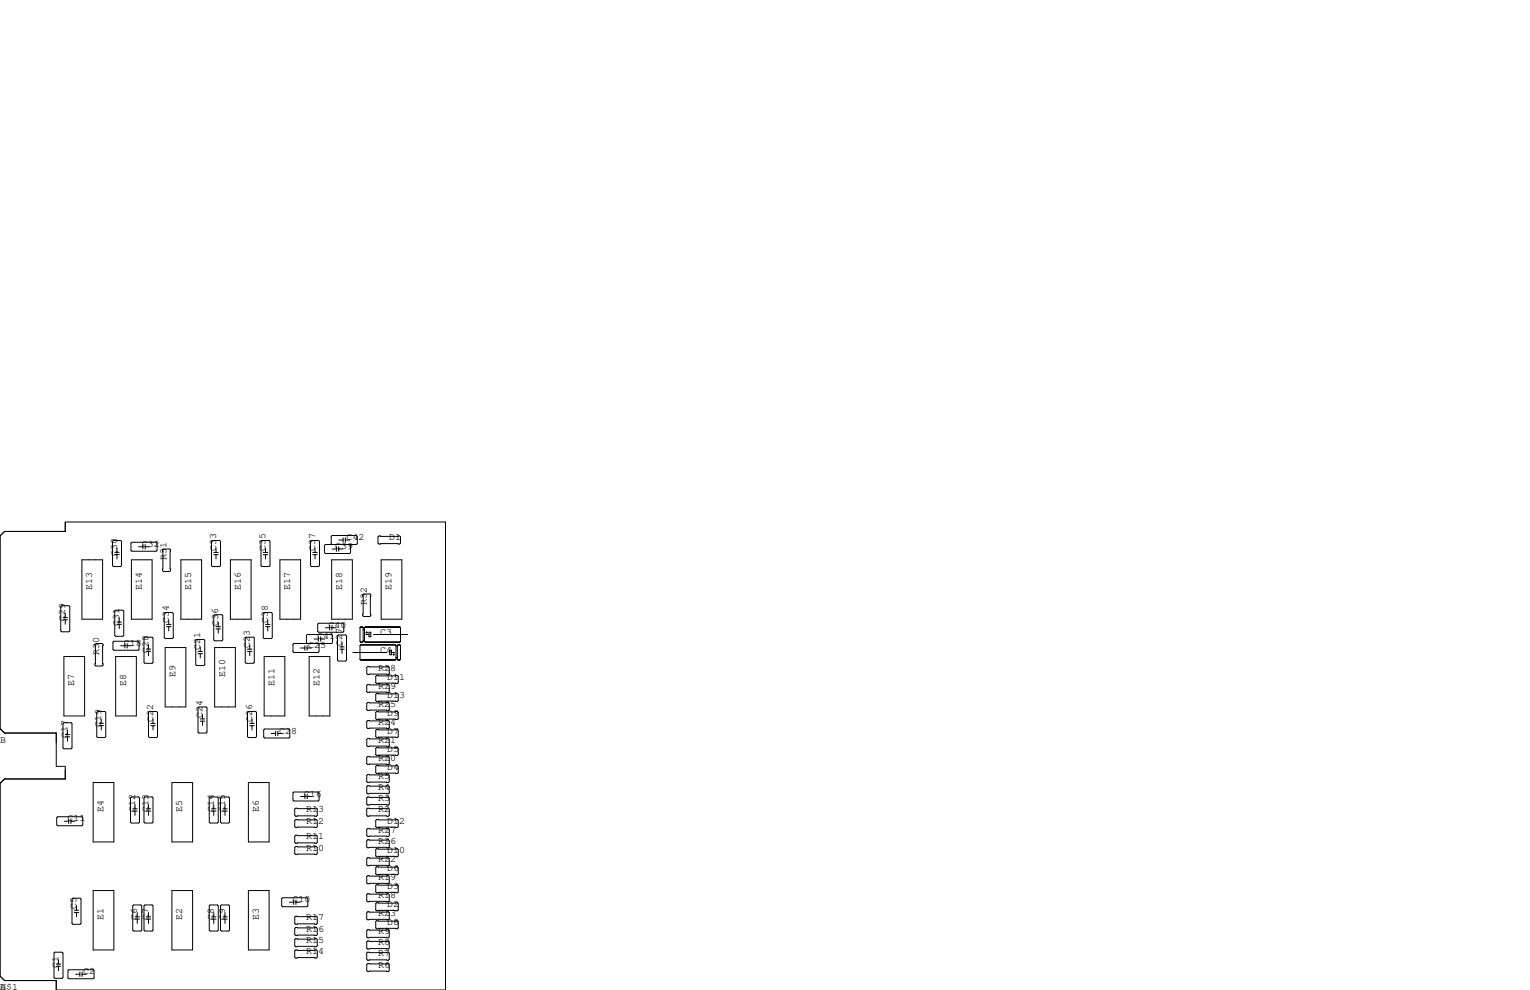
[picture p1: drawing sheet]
<svg xmlns="http://www.w3.org/2000/svg" width="432mm" height="279mm" viewBox="0 0 432 279" stroke-linecap="round" stroke-linejoin="round" font-family="sans-serif">
<g fill="none" stroke="#000" stroke-width=".28">
<path d="M0 151.3l1.3-1.3h17.1v-2.7h107.3v132.1h-109.8v-2.7h-14.6l-1.3-1.2v-54.4l1.3-1.3h17.1v-3.5h-2.5v-9.4h-14.6l-1.3-1.3zM23.1 158h5.9v16.8h-5.9zM32 152.5h2l.3 .3v6.8l-.3 .3h-2l-.2-.3v-6.8zM32.4 156.5h1.3M32.4 155.9h1.3M33 154.7v1.2M33 156.5v1.2M37 153.3l.2-.3h6.9l.2 .3v2l-.2 .3h-6.9l-.2-.3zM37.1 158h5.8v16.8h-5.8zM39.1 154.3h1.2M40.3 153.7v1.2M41 154.3h1.2"/>
<path d="M41 153.7v1.2M45.8 155.2l.3-.3h1.8l.2 .3v5.8l-.2 .3h-1.8l-.3-.3zM51.1 158h5.8v16.8h-5.8zM59.7 152.8l.2-.3h2.1l.2 .3v6.8l-.2 .3h-2.1l-.2-.3zM60.3 155.9h1.3M60.3 156.5h1.3M61 154.7v1.2M61 156.5v1.2M65 158h5.9v16.8h-5.9zM73.7 152.8l.2-.3h2l.3 .3v6.8l-.3 .3h-2l-.2-.3zM74.3 155.9h1.3M74.3 156.5h1.3"/>
<path d="M74.9 154.7v1.2M74.9 156.5v1.2M79 158h5.8v16.8h-5.8zM87.6 152.8l.3-.3h2l.3 .3v6.8l-.3 .3h-2l-.3-.3zM88.3 155.9h1.2M88.3 156.5h1.2M88.9 154.7v1.2M88.9 156.5v1.2M93.6 158h5.8v16.8h-5.8zM93.7 154.9h1.2M93.7 153.7l-.2-.3v-2l.2-.3h6.9l.2 .3v2l-.2 .3h-8.8l-.2 .2v2.1l.2 .2h6.9l.2-.2v-2.1l-.2-.2M94.9 154.3v1.3"/>
<path d="M95.6 154.9h1.2M95.6 154.3v1.3M95.6 152.4h1.2M96.8 151.8v1.2M97.5 151.8v1.2M97.5 152.4h1.2M106.7 151.5l.2-.2h5.9l.2 .2v1.8l-.2 .2h-5.9l-.2-.2zM107.6 158h5.8v16.8h-5.8zM17.4 170.9h2l.3 .3v6.9l-.3 .2h-2l-.3-.2v-6.9zM17.8 174.9h1.3M17.8 174.3h1.3M18.4 173.1v1.2"/>
<path d="M18.4 174.9v1.2M32.6 172.2h2.1l.2 .3v6.8l-.2 .3h-2.1l-.2-.3v-6.8zM33 176.2h1.3M33 175.6h1.3M33.7 174.4v1.2M33.7 176.2v1.2M40.9 179.8h2l.3 .3v6.8l-.3 .3h-2l-.3-.3v-6.8zM46.6 172.8h2l.3 .3v6.9l-.3 .2h-2l-.2-.2v-6.9zM47 176.2h1.3M47 176.9h1.3M47.6 175v1.2M47.6 176.9v1.2"/>
<path d="M60.6 173.5h2l.3 .2v6.9l-.3 .2h-2l-.3-.2v-6.9zM61 176.9h1.2M61 177.5h1.2M61.6 175.6v1.3M61.6 177.5v1.2M74.5 172.8h2.1l.2 .3v6.9l-.2 .2h-2.1l-.2-.2v-6.9zM74.9 176.2h1.3M74.9 176.9h1.3M75.6 175v1.2M75.6 176.9v1.2M89.7 176.1l.2-.2h6.9l.2 .2v2.1l-.2 .2h-6.9l-.2-.2zM89.9 179.7v1.3"/>
<path d="M90.5 179.7v1.3M91.8 177.2h1.2M93 176.5v1.3M93.7 177.2h1.2M93.7 176.5v1.3M95.5 179.2h2l.3 .3v6.8l-.3 .3h-2l-.2-.3v-6.8zM101.6 177.1v3.9l.3 .3M101.6 177.1l.3-.3h.3l.3 .3v3.9M101.6 177.1h11.4M101.9 177h.3M102.4 167.9l.2-.3h1.8l.2 .3v5.8l-.2 .3h-1.8l-.2-.3zM102.5 177.7h.4"/>
<path d="M102.6 177.2h.1M103.1 177h9.7M103.3 179.1h.8M103.3 178.5h.5M103.5 178.2v.6M104.1 178.4h.5v1.3h-.5zM105.4 179.1h9.7M113 177.1v3.9l-.2 .3-9.7-.1M113 177.1l-.2-.3h-9.7l-.2 .3v3.9M18 185.3h5.9v16.8h-5.9zM27.1 181.6h1.7l.3 .3v5.8l-.3 .3h-1.7l-.3-.3v-5.8zM32.1 181h6.9l.2 .2v2.1l-.2 .2h-6.9l-.2-.2v-2.1z"/>
<path d="M32.6 185.3h5.9v16.8h-5.9zM34 182.2h1.3M35.3 181.6v1.3M35.9 182.2h1.2M35.9 181.6v1.3M41.3 183.8h1.2M41.3 183.2h1.2M41.9 182v1.2M41.9 183.8v1.2M46.6 182.8h5.9v16.7h-5.9zM55.5 180.5h2l.3 .2v6.9l-.3 .2h-2l-.3-.2v-6.9zM55.9 183.8h1.3"/>
<path d="M55.9 184.5h1.3M56.1 199.5h2.1l.2 .3v6.8l-.2 .3h-2.1l-.2-.3v-6.8zM56.5 182.6v1.2M56.5 184.5v1.2M60.6 182.8h5.8v16.7h-5.8zM69.2 180.1l.3-.3h2l.3 .3v6.8l-.3 .3h-2l-.3-.3zM69.9 183.8h1.2M69.9 183.2h1.2M70.5 182v1.2M70.5 183.8v1.2M74.5 185.3h5.9v16.8h-5.9zM84.8 182.9h1.2"/>
<path d="M86 182.2v1.3M86.7 182.2v1.3M86.7 182.9h1.2M86.7 181.6l-.2-.2v-2.1l.2-.2h6.9l.3 .2v2.1l-.3 .2h-10.7l-.2 .3v2l.2 .2h6.9l.2-.2v-2l-.2-.3M87.2 185.3h5.9v16.8h-5.9zM88.6 180.3h1.3M90.5 180.3h1.2M95.9 183.2h1.3M95.9 182.6h1.3M96.5 181.4v1.2M96.5 183.2v1.2M99.6 184.1h9.6"/>
<path d="M101.6 186.1h11.4M101.7 182.1h9.9M101.7 181.2h.7M101.9 186.2h9.6M101.9 181.2v.1M102.5 181h.4M102.5 181l-.6 .2M102.5 180.9h.4M102.9 181l.2 .3M103 181.2h9.9M103.1 181.2v.1M103.8 188.1h5.8l.3 .2v1.8l-.3 .3h-5.8l-.3-.3v-1.8z"/>
<path d="M103.8 193.2h5.8l.3 .2v1.8l-.3 .3h-5.8l-.3-.3v-1.8zM103.8 198.2h5.8l.3 .3v1.8l-.3 .2h-5.8l-.3-.2v-1.8zM106 196l.3-.3h5.8l.3 .3v1.7l-.3 .3h-5.8l-.3-.3zM106 190.9l.3-.3h5.8l.3 .3v1.8l-.3 .2h-5.8l-.3-.2zM110 183.5h.5v1.3h-.5zM110.5 184.1h.9M110.9 184.7h.5M111.1 184.5v.5M111.5 181.9h-9.6l-.3 .3v3.9M111.5 181.9l.3 .3M111.5 181.9l-9.6 .1M111.8 182.2h.3"/>
<path d="M111.8 182.2v3.9l-.3 .3h-9.6l-.3-.3M111.8 185.5h.3M111.8 182.3h.3M111.9 186h.1M112.1 182.2v3.9l.3 .3h.4l.2-.3M112.3 182.1h.6M112.4 186.2h.4M112.8 181.9l.2 .3v3.9M112.8 181.9h-.4l-.3 .3M112.8 181.9l-.4 .1M18 204h2.1l.2 .2v6.9l-.2 .2h-2.1l-.2-.2v-6.9zM18.4 207.9h1.3"/>
<path d="M18.4 207.3h1.3M19.1 206.1v1.2M19.1 207.9v1.3M27.6 200.8h2l.2 .2v6.9l-.2 .3h-2l-.3-.3v-6.9zM27.9 204.8h1.3M27.9 204.1h1.3M28.6 202.9v1.2M28.6 204.8v1.2M42.2 200.8h2l.3 .2v6.9l-.3 .3h-2l-.3-.3v-6.9zM42.5 204.2h1.3M42.5 204.8h1.3M43.2 202.9v1.3"/>
<path d="M43.2 204.8v1.2M56.5 202.9h1.3M56.5 203.5h1.3M57.2 201.7v1.2M57.2 203.5v1.2M69.9 201l.2-.2h2l.3 .2v6.9l-.3 .3h-2l-.2-.3zM70.5 204.2h1.3M70.5 204.8h1.3M71.1 202.9v1.3M71.1 204.8v1.2M74.4 206l.3-.3h6.8l.3 .3v2l-.3 .3h-6.8l-.3-.3zM76.6 207h1.2"/>
<path d="M77.8 206.4v1.2M78.4 206.4v1.2M78.4 207h1.2M103.8 203.3h5.8l.3 .3v1.8l-.3 .2h-5.8l-.3-.2v-1.8zM103.8 208.4h5.8l.3 .3v1.7l-.3 .3h-5.8l-.3-.3v-1.7zM103.8 213.5h5.8l.3 .2v1.8l-.3 .3h-5.8l-.3-.3v-1.8zM103.8 218.6h5.8l.3 .2v1.8l-.3 .3h-5.8l-.3-.3v-1.8zM106 206.1l.3-.2h5.8l.3 .2v1.8l-.3 .3h-5.8l-.3-.3zM106.3 200.8h5.8l.3 .2v1.8l-.3 .3h-5.8l-.3-.3v-1.8zM106.3 210.9h5.8l.3 .3v1.8l-.3 .2h-5.8l-.3-.2v-1.8zM106.3 216h5.8l.3 .3v1.8l-.3 .2h-5.8l-.3-.2v-1.8zM16.3 230.5h6.8l.3 .3v2l-.3 .2h-6.8l-.3-.2v-2z"/>
<path d="M18.2 231.8h1.2M19.4 231.1v1.3M20 231.8h1.2M20 231.1v1.3M26.3 220.9h5.8v16.7h-5.8zM37.1 224.9h2l.3 .3v6.8l-.3 .3h-2l-.3-.3v-6.8zM37.5 228.9h1.2M37.5 228.3h1.2M38.1 227.1v1.2M38.1 228.9v1.2M40.9 224.9h2l.3 .3v6.8l-.3 .3h-2l-.3-.3v-6.8zM41.3 228.9h1.2"/>
<path d="M41.3 228.3h1.2M41.9 227.1v1.2M41.9 228.9v1.2M48.5 220.9h5.9v16.7h-5.9zM59.3 224.9h2l.3 .3v6.8l-.3 .3h-2l-.2-.3v-6.8zM59.7 228.9h1.3M59.7 228.3h1.3M60.3 227.1v1.2M60.3 228.9v1.2M62.5 224.9h2l.3 .3v6.8l-.3 .3h-2l-.3-.3v-6.8zM62.9 228.9h1.2M62.9 228.3h1.2"/>
<path d="M63.5 227.1v1.2M63.5 228.9v1.2M70.1 220.9h5.8v16.7h-5.8zM82.9 223.5h6.9l.2 .3v2l-.2 .3h-6.9l-.2-.3v-2zM83.4 231.3h5.9l.2 .2v1.8l-.2 .3h-5.9l-.2-.3v-1.8zM83.4 235.7h5.9l.2 .3v1.7l-.2 .3h-5.9l-.2-.3v-1.7zM83.4 228.1h5.9l.2 .2v1.8l-.2 .3h-5.9l-.2-.3v-1.8zM83.4 238.9h5.9l.2 .2v1.8l-.2 .3h-5.9l-.2-.3v-1.8zM84.8 224.8h1.3M86.1 224.2v1.2M86.7 224.8h1.2M86.7 224.2v1.2"/>
<path d="M103.8 228.1h5.8l.3 .2v1.8l-.3 .3h-5.8l-.3-.3v-1.8zM103.8 224.9h5.8l.3 .3v1.7l-.3 .3h-5.8l-.3-.3v-1.7zM103.8 221.7h5.8l.3 .3v1.8l-.3 .2h-5.8l-.3-.2v-1.8zM103.8 233.8h5.8l.3 .3v1.7l-.3 .3h-5.8l-.3-.3v-1.7zM103.8 237h5.8l.3 .2v1.8l-.3 .3h-5.8l-.3-.3v-1.8zM106.3 231.3h5.8l.3 .2v1.8l-.3 .3h-5.8l-.3-.3v-1.8zM106.3 239.5h5.8l.3 .3v1.8l-.3 .2h-5.8l-.3-.2v-1.8zM20.6 253.5h2l.3 .2v6.9l-.3 .3h-2l-.3-.3v-6.9zM21 256.9h1.2M21 257.5h1.2M21.6 255.7v1.2M21.6 257.5v1.2"/>
<path d="M26.3 251.3h5.8v16.8h-5.8zM37.5 255.7l.2-.3h2.1l.2 .3v6.8l-.2 .3h-2.1l-.2-.3zM38.1 259.4h1.3M38.1 258.7h1.3M38.7 257.6v1.1M38.7 259.4v1.2M40.6 255.7l.3-.3h2l.3 .3v6.8l-.3 .3h-2l-.3-.3zM41.3 259.4h1.2M41.3 258.7h1.2M41.9 257.6v1.1M41.9 259.4v1.2M48.5 251.3h5.9v16.8h-5.9z"/>
<path d="M59.1 255.7l.2-.3h2l.3 .3v6.8l-.3 .3h-2l-.2-.3zM59.7 259.4h1.3M59.7 258.7h1.3M60.3 257.6v1.1M60.3 259.4v1.2M62.2 255.7l.3-.3h2l.3 .3v6.8l-.3 .3h-2l-.3-.3zM62.9 259.4h1.2M62.9 258.7h1.2M63.5 257.6v1.1M63.5 259.4v1.2M70.1 251.3h5.8v16.8h-5.8zM79.5 253.6l.3-.2h6.8l.3 .2v2.1l-.3 .2h-6.8l-.3-.2z"/>
<path d="M81.7 254.6h1.2M82.9 254v1.3M83.2 258.8l.2-.2h5.9l.2 .2v1.8l-.2 .3h-5.9l-.2-.3zM83.5 254.6h1.2M83.5 254v1.3M103.5 247.4l.3-.3h5.8l.3 .3v1.8l-.3 .2h-5.8l-.3-.2zM103.5 252.5l.3-.3h5.8l.3 .3v1.8l-.3 .2h-5.8l-.3-.2zM103.5 257.6l.3-.3h5.8l.3 .3v1.7l-.3 .3h-5.8l-.3-.3zM103.8 242.1h5.8l.3 .2v1.8l-.3 .2h-5.8l-.3-.2v-1.8zM106 255l.3-.2h5.8l.3 .2v1.8l-.3 .2h-5.8l-.3-.2zM106 244.9l.3-.3h5.8l.3 .3v1.7l-.3 .3h-5.8l-.3-.3zM106 249.9l.3-.2h5.8l.3 .2v1.8l-.3 .3h-5.8l-.3-.3z"/>
<path d="M15.2 269l.3-.3h2l.3 .3v6.8l-.3 .3h-2l-.3-.3zM15.9 272.7h1.2M15.9 272.1h1.2M16.5 270.9v1.2M16.5 272.7v1.2M19.2 273.9l.2-.2h6.9l.2 .2v2.1l-.2 .2h-6.9l-.2-.2zM21.3 275h1.2M22.5 274.3v1.3M23.2 274.3v1.3M23.2 275h1.2M83.2 268.4l.2-.3h5.9l.2 .3v1.7l-.2 .3h-5.9l-.2-.3zM83.2 262l.2-.3h5.9l.2 .3v1.8l-.2 .2h-5.9l-.2-.2z"/>
<path d="M83.2 265.2l.2-.3h5.9l.2 .3v1.8l-.2 .2h-5.9l-.2-.2zM103.5 262.6l.3-.2h5.8l.3 .2v1.8l-.3 .3h-5.8l-.3-.3zM103.5 265.8l.3-.2h5.8l.3 .2v1.8l-.3 .2h-5.8l-.3-.2zM103.5 269l.3-.3h5.8l.3 .3v1.8l-.3 .2h-5.8l-.3-.2zM103.5 272.2l.3-.3h5.8l.3 .3v1.7l-.3 .3h-5.8l-.3-.3zM106 260.1l.3-.3h5.8l.3 .3v1.8l-.3 .2h-5.8l-.3-.2z"/>
</g>
<g font-size="2.8">
<text x="40" y="154.3">C32</text>
<text x="61" y="155.6" transform="rotate(-90 61 155.6)">C33</text>
<text x="74.9" y="155.6" transform="rotate(-90 74.9 155.6)">C35</text>
<text x="88.9" y="155.6" transform="rotate(-90 88.9 155.6)">C37</text>
<text x="94.6" y="154.9">C39</text>
<text x="97.8" y="152.4">C42</text>
<text x="109.9" y="152.4">D1</text>
<text x="33" y="156.8" transform="rotate(-90 33 156.8)">C30</text>
<text x="47" y="158.1" transform="rotate(-90 47 158.1)">R31</text>
<text x="26" y="166.4" transform="rotate(-90 26 166.4)">E13</text>
<text x="40" y="166.4" transform="rotate(-90 40 166.4)">E14</text>
<text x="54" y="166.4" transform="rotate(-90 54 166.4)">E15</text>
<text x="67.9" y="166.4" transform="rotate(-90 67.9 166.4)">E16</text>
<text x="81.9" y="166.4" transform="rotate(-90 81.9 166.4)">E17</text>
<text x="96.5" y="166.4" transform="rotate(-90 96.5 166.4)">E18</text>
<text x="110.5" y="166.4" transform="rotate(-90 110.5 166.4)">E19</text>
<text x="103.5" y="170.8" transform="rotate(-90 103.5 170.8)">R32</text>
<text x="18.4" y="175.3" transform="rotate(-90 18.4 175.3)">C29</text>
<text x="33.7" y="176.5" transform="rotate(-90 33.7 176.5)">C31</text>
<text x="47.6" y="175.9" transform="rotate(-90 47.6 175.9)">C34</text>
<text x="61.6" y="176.5" transform="rotate(-90 61.6 176.5)">C36</text>
<text x="75.6" y="175.9" transform="rotate(-90 75.6 175.9)">C38</text>
<text x="92.7" y="177.2">C40</text>
<text x="107.3" y="179.1">C3</text>
<text x="27.9" y="184.8" transform="rotate(-90 27.9 184.8)">R30</text>
<text x="34.9" y="182.2">C18</text>
<text x="41.9" y="184.1" transform="rotate(-90 41.9 184.1)">C20</text>
<text x="56.5" y="183.5" transform="rotate(-90 56.5 183.5)">C21</text>
<text x="70.5" y="182.9" transform="rotate(-90 70.5 182.9)">C23</text>
<text x="87" y="182.9">C25</text>
<text x="89.5" y="180.3">C41</text>
<text x="96.5" y="182.2" transform="rotate(-90 96.5 182.2)">C27</text>
<text x="107.3" y="184.1">C4</text>
<text x="49.5" y="191.1" transform="rotate(-90 49.5 191.1)">E9</text>
<text x="63.5" y="191.1" transform="rotate(-90 63.5 191.1)">E10</text>
<text x="106.7" y="189.2">R28</text>
<text x="109.2" y="191.8">D11</text>
<text x="21" y="193.7" transform="rotate(-90 21 193.7)">E7</text>
<text x="35.6" y="193.7" transform="rotate(-90 35.6 193.7)">E8</text>
<text x="77.5" y="193.7" transform="rotate(-90 77.5 193.7)">E11</text>
<text x="90.2" y="193.7" transform="rotate(-90 90.2 193.7)">E12</text>
<text x="106.7" y="194.3">R29</text>
<text x="109.2" y="196.8">D13</text>
<text x="43.2" y="203.8" transform="rotate(-90 43.2 203.8)">C22</text>
<text x="57.1" y="202.6" transform="rotate(-90 57.1 202.6)">C24</text>
<text x="71.1" y="203.8" transform="rotate(-90 71.1 203.8)">C26</text>
<text x="106.7" y="199.4">R25</text>
<text x="109.2" y="201.9">D9</text>
<text x="0" y="209.5">B</text>
<text x="19" y="208.3" transform="rotate(-90 19 208.3)">C17</text>
<text x="28.6" y="205.1" transform="rotate(-90 28.6 205.1)">C19</text>
<text x="78.7" y="207">C28</text>
<text x="106.7" y="209.5">R21</text>
<text x="106.7" y="204.5">R24</text>
<text x="109.2" y="207">D7</text>
<text x="106.7" y="214.6">R20</text>
<text x="109.2" y="212.1">D5</text>
<text x="106.7" y="219.7">R5</text>
<text x="109.2" y="217.2">D4</text>
<text x="85.7" y="224.8">C16</text>
<text x="106.7" y="226.1">R3</text>
<text x="106.7" y="222.9">R4</text>
<text x="19" y="231.8">C11</text>
<text x="29.2" y="229.2" transform="rotate(-90 29.2 229.2)">E4</text>
<text x="38.1" y="229.2" transform="rotate(-90 38.1 229.2)">C12</text>
<text x="41.9" y="229.2" transform="rotate(-90 41.9 229.2)">C13</text>
<text x="51.4" y="229.2" transform="rotate(-90 51.4 229.2)">E5</text>
<text x="60.3" y="229.2" transform="rotate(-90 60.3 229.2)">C14</text>
<text x="63.5" y="229.2" transform="rotate(-90 63.5 229.2)">C15</text>
<text x="73" y="229.2" transform="rotate(-90 73 229.2)">E6</text>
<text x="86.4" y="232.4">R12</text>
<text x="86.4" y="229.2">R13</text>
<text x="106.7" y="229.2">R2</text>
<text x="109.2" y="232.4">D12</text>
<text x="86.4" y="236.9">R11</text>
<text x="106.7" y="238.1">R26</text>
<text x="106.7" y="234.9">R27</text>
<text x="86.4" y="240">R10</text>
<text x="106.7" y="243.2">R22</text>
<text x="109.2" y="245.7">D6</text>
<text x="109.2" y="240.7">D10</text>
<text x="106.7" y="248.3">R19</text>
<text x="109.2" y="250.8">D3</text>
<text x="21.6" y="256.5" transform="rotate(-90 21.6 256.5)">C5</text>
<text x="82.5" y="254.6">C10</text>
<text x="106.7" y="253.4">R18</text>
<text x="109.2" y="255.9">D2</text>
<text x="29.2" y="259.7" transform="rotate(-90 29.2 259.7)">E1</text>
<text x="38.7" y="259.7" transform="rotate(-90 38.7 259.7)">C6</text>
<text x="41.9" y="259.7" transform="rotate(-90 41.9 259.7)">C7</text>
<text x="51.4" y="259.7" transform="rotate(-90 51.4 259.7)">E2</text>
<text x="60.3" y="259.7" transform="rotate(-90 60.3 259.7)">C8</text>
<text x="63.5" y="259.7" transform="rotate(-90 63.5 259.7)">C9</text>
<text x="73" y="259.7" transform="rotate(-90 73 259.7)">E3</text>
<text x="86.4" y="262.9">R16</text>
<text x="86.4" y="259.7">R17</text>
<text x="106.7" y="263.5">R9</text>
<text x="106.7" y="258.4">R23</text>
<text x="109.2" y="261">D8</text>
<text x="86.4" y="269.2">R14</text>
<text x="86.4" y="266.1">R15</text>
<text x="106.7" y="269.9">R7</text>
<text x="106.7" y="266.7">R8</text>
<text x="16.5" y="273" transform="rotate(-90 16.5 273)">C1</text>
<text x="23.5" y="275">C2</text>
<text x="106.7" y="273">R6</text>
<text x="0" y="279.4">U$1</text>
<text x="0" y="279.4">A</text>
</g>
</svg>
